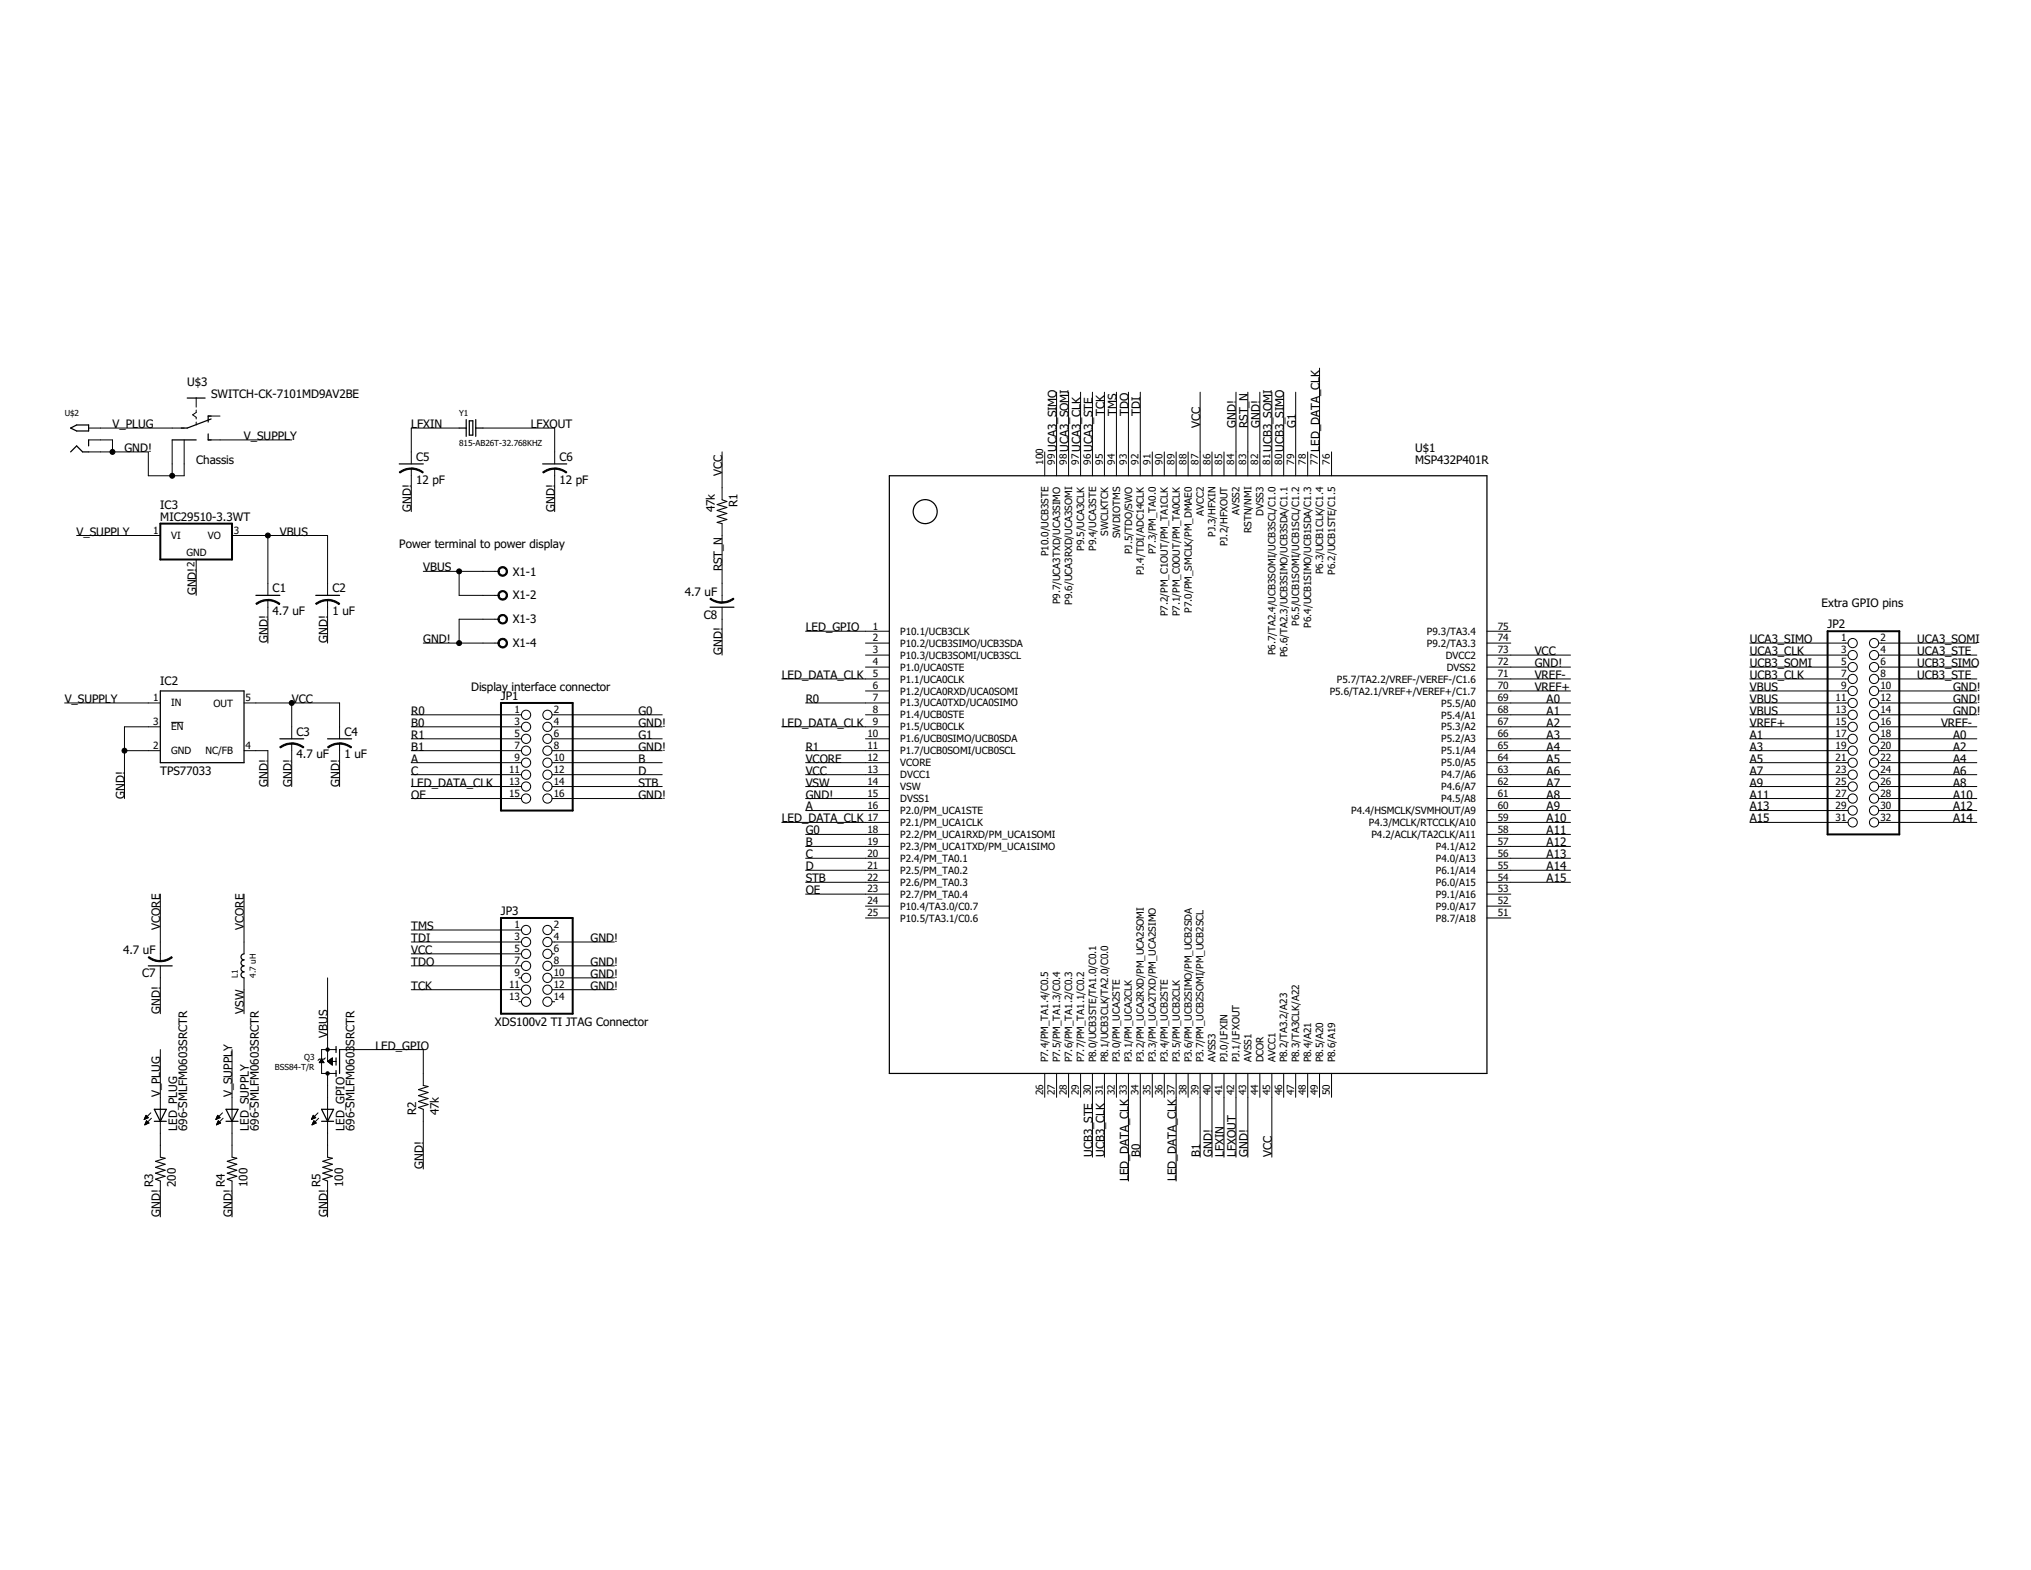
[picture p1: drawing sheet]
<svg xmlns="http://www.w3.org/2000/svg" width="279mm" height="216mm" viewBox="0 0 279 216" stroke-linecap="round" stroke-linejoin="round" font-family="sans-serif">
<g fill="none" stroke="#000" stroke-width=".14">
<path d="M12.2 58.9h13.1M27 54.7v1.3M27 56.4v.3l-.5 .3 .5 .4v.2M27 58v.4M28.6 57.2h1.7M63.2 58.9h-6.6v4.9M66.4 58.9h9.9v4.9M145.4 53.9v11.5M147 53.9v11.5M148.7 53.9v11.5M150.3 53.9v11.5M151.9 53.9v11.5"/>
<path d="M153.6 53.9v11.5M155.2 53.9v11.5M156.9 53.9v11.5M165.1 53.9v11.5M170 53.9v11.5M171.7 53.9v11.5M173.3 53.9v11.5M175 53.9v11.5M176.6 53.9v11.5M178.2 53.9v11.5M181.5 50.6v14.8M10.5 73.6h11.6"/>
<path d="M12.2 60.5h3.3v1.6M23.7 60.5v4.9M25.3 60.5v4.9h-4.9v-3.3h-8.2M27 76.9v5M28.6 60.5h11.5M31.9 73.6h13.2v8.3M36.9 73.6v8.3M56.6 64.5v5.9M58.2 78.6h10.4M63.2 78.6v3.3h5.4M76.3 64.5v5.9M99.3 62.1v6.6"/>
<path d="M99.3 72v10.8M143.7 62.1v3.3M158.5 62.1v3.3M160.2 62.1v3.3M161.8 62.1v3.3M163.4 62.1v3.3M166.7 62.1v3.3M168.4 62.1v3.3M179.9 62.1v3.3M183.2 62.1v3.3M8.9 96.7h13.2M22.1 99.9h-5v9.9"/>
<path d="M23.6 99.3h1.6M33.6 96.7h13.1v4.9M36.9 82.5v5.9M40.1 96.7v4.9M45.1 82.5v5.9M56.6 98.3h15.1M56.6 99.9h15.1M58.2 88.4h10.4M68.6 85.2h-5.4v3.2M75.9 98.3h15.2M75.9 99.9h15.2M99.3 83.5v6.6"/>
<path d="M107.5 93.4h14.8M107.5 99.9h14.8M110.8 86.8h11.5M110.8 96.7h11.5M119.1 88.4h3.2M119.1 90.1h3.2M119.1 91.7h3.2M119.1 95h3.2M119.1 98.3h3.2M204.6 86.8h3.2M204.6 88.4h3.2M204.6 90.1h11.4"/>
<path d="M204.6 91.7h11.4M204.6 93.4h11.4M204.6 95h11.4M204.6 96.7h11.4M204.6 98.3h11.4M204.6 99.9h11.4M240.7 88.4h13.5M240.7 90.1h13.5M240.7 91.7h13.5M240.7 93.4h13.5M240.7 95h13.5M240.7 96.7h13.5"/>
<path d="M240.7 98.3h13.5M240.7 99.9h13.5M258.4 88.4h13.5M258.4 90.1h13.5M258.4 91.7h13.5M258.4 93.4h13.5M258.4 95h13.5M258.4 96.7h13.5M258.4 98.3h13.5M258.4 99.9h13.5M17.1 103.2h5M33.6 103.2h3.3v5"/>
<path d="M40.1 102.3v5.9M46.7 102.3v5.9M56.6 101.6h15.1M56.6 103.2h15.1M56.6 104.9h15.1M56.6 106.5h15.1M56.6 108.2h15.1M56.6 109.8h15.1M75.9 101.6h15.2M75.9 103.2h15.2M75.9 104.9h15.2M75.9 106.5h15.2"/>
<path d="M75.9 108.2h15.2M75.9 109.8h15.2M107.5 113.1h14.8M110.8 103.2h11.5M110.8 104.9h11.5M110.8 106.5h11.5M110.8 108.2h11.5M110.8 109.8h11.5M110.8 111.5h11.5M110.8 114.7h11.5M110.8 116.4h11.5M110.8 118h11.5"/>
<path d="M110.8 119.7h11.5M119.1 101.6h3.2M204.6 101.6h11.4M204.6 103.2h11.4M204.6 104.9h11.4M204.6 106.5h11.4M204.6 108.2h11.4M204.6 109.8h11.4M204.6 111.5h11.4M204.6 113.1h11.4M204.6 114.7h11.4M204.6 116.4h11.4"/>
<path d="M204.6 118h11.4M204.6 119.7h11.4M240.7 101.6h13.5M240.7 103.2h13.5M240.7 104.9h13.5M240.7 106.5h13.5M240.7 108.2h13.5M240.7 109.8h13.5M240.7 111.5h13.5M240.7 113.1h13.5M258.4 101.6h13.5M258.4 103.2h13.5"/>
<path d="M258.4 104.9h13.5M258.4 106.5h13.5M258.4 108.2h13.5M258.4 109.8h13.5M258.4 111.5h13.5M258.4 113.1h13.5M22.1 123v9.2M22.1 132.8v6.6M33.6 123v8.2M33.6 134.5v4.9M45.1 134.5v11.5M56.6 127.9h15.1"/>
<path d="M56.6 129.5h15.1M56.6 131.2h15.1M56.6 132.8h15.1M56.6 136.1h15.1M71.4 134.5h.3M71.4 137.8h.3M75.9 127.9h.4M75.9 129.5h8.6M75.9 131.2h.4M75.9 132.8h8.6M75.9 134.5h8.6M75.9 136.1h8.6"/>
<path d="M75.9 137.8h.4M110.8 121.3h11.5M110.8 123h11.5M119.1 124.6h3.2M119.1 126.2h3.2M204.6 121.3h11.4M204.6 123h3.2M204.6 124.6h3.2M204.6 126.2h3.2M19.9 153.9h.1M19.9 153.8h.2M19.9 153.8h.3"/>
<path d="M19.9 153.7h.5M19.9 154.6h.1M20 153.6h.3M20 154.6h.2M20 154.5h.3M20 153.5h.2M20 154.4h.5M20 153.4h.2M20 154.4h.4M20.1 154.3h.3M20.1 154.2h.2M20.1 154.2h.1"/>
<path d="M20.4 153.7l-.3-.3-.3 .5M20.4 153.7l-.6 .2M20.5 154.4l-.3-.3-.3 .6M20.5 154.4l-.6 .3M20.7 153l-.9 .9M20.8 153.8l-.9 .9M22.1 144.3v14.8M29.7 153.9h.1M29.7 153.8h.3M29.8 153.8h.3M29.8 153.7h.5M29.8 154.6h.1"/>
<path d="M29.8 153.6h.4M29.8 154.6h.2M29.9 153.6h.2M29.9 154.5h.3M29.9 153.5h.2M29.9 154.4h.5M29.9 153.4h.1M29.9 154.4h.4M30 154.3h.2M30 154.2h.2M30 154.2h.1M30.3 153.7l-.3-.3-.3 .5"/>
<path d="M30.3 153.7l-.6 .2M30.4 154.4l-.4-.3-.2 .6M30.4 154.4l-.6 .3M30.6 153l-.9 .9M30.7 153.8l-.9 .9M31.9 144.3v14.8M42.9 153.9h.1M42.9 153.8h.2M42.9 153.8h.4M42.9 153.7h.5M42.9 154.6h.1M43 153.6h.4"/>
<path d="M43 154.6h.2M43 153.6h.3M43 154.5h.3M43 153.5h.2M43 154.4h.5M43.1 153.4h.1M43.1 154.4h.3M43.1 154.3h.3M43.1 153.4l.3 .3-.6 .2zM43.1 154.2h.2M43.2 154.2h.1M43.5 154.4l-.3-.3-.3 .6"/>
<path d="M43.5 154.4l-.6 .3M43.8 153l-1 .9M43.8 153.8l-.9 .9M44 146.1h.5M44 146h.5M44 145.9h.4M44.1 145.9h.3M44.1 145.8h.3M44.2 145.8h.1M44.2 145.7h.1M44.2 145.6l.4 .5h-.7zM44.7 145.5l-.1 .1h-.7l-.1 .2"/>
<path d="M45.1 147.6v11.5M45.1 146h1.1M45.1 146l.6-.5v1zM45.1 146h.6M45.2 145.9h.5M45.2 146.1h.5M45.3 145.8h.4M45.3 146.1h.4M45.4 145.8h.3M45.4 146.2h.3M45.5 145.7h.2M45.5 146.3h.2"/>
<path d="M45.6 145.6h.1M45.6 146.3h.1M45.6 145.5h.1M45.7 146.4h.1M46.2 144.3h-2v3.3h2M46.7 144.3h11.5v5M58.2 152.5v8.3M143.7 147.6v3.3M145.4 147.6v3.3M147 147.6v3.3M148.7 147.6v3.3M150.3 147.6v11.5"/>
<path d="M151.9 147.6v11.5M153.6 147.6v3.3M155.2 147.6v14.8M156.9 147.6v11.5M158.5 147.6v3.3M160.2 147.6v3.3M161.8 147.6v14.8M163.4 147.6v3.3M165.1 147.6v11.5M166.7 147.6v11.5M168.4 147.6v11.5M170 147.6v11.5"/>
<path d="M171.7 147.6v11.5M173.3 147.6v3.3M175 147.6v11.5M176.6 147.6v3.3M178.2 147.6v3.3M179.9 147.6v3.3M181.5 147.6v3.3M183.2 147.6v3.3M22.1 162.4v4.9M31.9 162.4v4.9M45.1 162.4v4.9"/>
<circle cx="72.4" cy="99.9" r=".64"/>
<circle cx="72.4" cy="98.3" r=".64"/>
<circle cx="75.3" cy="99.9" r=".64"/>
<circle cx="75.3" cy="98.3" r=".64"/>
<circle cx="254.9" cy="99.9" r=".64"/>
<circle cx="254.9" cy="88.4" r=".64"/>
<circle cx="254.9" cy="91.7" r=".64"/>
<circle cx="254.9" cy="90.1" r=".64"/>
<circle cx="254.9" cy="98.3" r=".64"/>
<circle cx="254.9" cy="93.4" r=".64"/>
<circle cx="254.9" cy="96.7" r=".64"/>
<circle cx="254.9" cy="95" r=".64"/>
<circle cx="257.8" cy="99.9" r=".64"/>
<circle cx="257.8" cy="93.4" r=".64"/>
<circle cx="257.8" cy="95" r=".64"/>
<circle cx="257.8" cy="90.1" r=".64"/>
<circle cx="257.8" cy="96.7" r=".64"/>
<circle cx="257.8" cy="98.3" r=".64"/>
<circle cx="257.8" cy="88.4" r=".64"/>
<circle cx="257.8" cy="91.7" r=".64"/>
<circle cx="72.4" cy="103.2" r=".64"/>
<circle cx="72.4" cy="109.8" r=".64"/>
<circle cx="72.4" cy="106.5" r=".64"/>
<circle cx="72.4" cy="101.6" r=".64"/>
<circle cx="72.4" cy="104.9" r=".64"/>
<circle cx="72.4" cy="108.2" r=".64"/>
<circle cx="75.3" cy="109.8" r=".64"/>
<circle cx="75.3" cy="106.5" r=".64"/>
<circle cx="75.3" cy="103.2" r=".64"/>
<circle cx="75.3" cy="101.6" r=".64"/>
<circle cx="75.3" cy="108.2" r=".64"/>
<circle cx="75.3" cy="104.9" r=".64"/>
<circle cx="254.9" cy="103.2" r=".64"/>
<circle cx="254.9" cy="111.5" r=".64"/>
<circle cx="254.9" cy="101.6" r=".64"/>
<circle cx="254.9" cy="104.9" r=".64"/>
<circle cx="254.9" cy="109.8" r=".64"/>
<circle cx="254.9" cy="106.5" r=".64"/>
<circle cx="254.9" cy="113.1" r=".64"/>
<circle cx="254.9" cy="108.2" r=".64"/>
<circle cx="257.8" cy="101.6" r=".64"/>
<circle cx="257.8" cy="108.2" r=".64"/>
<circle cx="257.8" cy="109.8" r=".64"/>
<circle cx="257.8" cy="111.5" r=".64"/>
<circle cx="257.8" cy="113.1" r=".64"/>
<circle cx="257.8" cy="104.9" r=".64"/>
<circle cx="257.8" cy="103.2" r=".64"/>
<circle cx="257.8" cy="106.5" r=".64"/>
<circle cx="72.4" cy="137.8" r=".64"/>
<circle cx="72.4" cy="132.8" r=".64"/>
<circle cx="72.4" cy="136.1" r=".64"/>
<circle cx="72.4" cy="129.5" r=".64"/>
<circle cx="72.4" cy="131.2" r=".64"/>
<circle cx="72.4" cy="134.5" r=".64"/>
<circle cx="72.4" cy="127.9" r=".64"/>
<circle cx="75.3" cy="127.9" r=".64"/>
<circle cx="75.3" cy="136.1" r=".64"/>
<circle cx="75.3" cy="129.5" r=".64"/>
<circle cx="75.3" cy="137.8" r=".64"/>
<circle cx="75.3" cy="132.8" r=".64"/>
<circle cx="75.3" cy="134.5" r=".64"/>
<circle cx="75.3" cy="131.2" r=".64"/>
</g>
<g fill="none" stroke="#000" stroke-width=".17">
<path d="M9.7 58.9l.8-.5h1.7v.9h-1.7zM25.8 54.7h2.4M28.6 59.7v.8h.4M29 57.6l-3.2 1.3h-.9M29 57.2h-.4v.8M63.2 58.9h.9M64.1 57.7v2.3M64.6 57.9h.4v1.9h-.4zM65.4 58.9h1M65.4 57.7v2.3M9.7 62.1l.8-.8 .9 .8h.8M12.2 60.5v.8"/>
<path d="M23.7 60.5h3.3M54.9 63.8h3.3M74.7 63.8h3.3M122.3 65.4h82.3v82.2h-82.3zM22.1 95h11.5v9.9h-11.5zM35.2 81.9h3.3M43.4 81.9h3.3M97.7 83.5h3.3M38.5 101.6h3.3M45.1 101.6h3.3M20.4 132.8h3.3M33.6 131.2a.41 .41 0 0 0-.5 .4 .41 .41 0 0 0 .5 .4 .41 .41 0 0 0-.5 .4 .41 .41 0 0 0 .5 .4 .41 .41 0 0 0-.5 .4 .41 .41 0 0 0 .5 .4 .41 .41 0 0 0-.5 .5 .41 .41 0 0 0 .5 .4"/>
<path d="M21.2 152.5h1.7l-.8 1.7zM21.2 154.2h1.7M31.1 154.2h1.6M31.1 152.5h1.6l-.8 1.7zM44.2 154.2h1.7M44.2 152.5h1.7l-.8 1.7zM46.2 143.9v.8M46.2 145.5v1M46.2 147.2v.8M46.7 144.3v3.3"/>
<circle cx="127.3" cy="70.4" r="1.65"/>
</g>
<g fill="#000" stroke="#000" stroke-width=".14">
<path d="M54.9 64.9a2.6 2.6 0 0 1 1.7-.5v.1a2.68 2.68 0 0 0-1.6 .5z" fill-rule="evenodd"/>
<path d="M56.6 64.3a2.72 2.72 0 0 1 1.6 .6l-.1 .1a2.82 2.82 0 0 0-1.5-.5z" fill-rule="evenodd"/>
<path d="M68.7 78.1a.66 .66 0 0 1 1 .1 .66 .66 0 0 1-.4 1 .66 .66 0 0 1-.8-.6h.2a.5 .5 0 0 1 .7-.4 .5 .5 0 0 1 .1 .8 .5 .5 0 0 1-.8-.2v-.2h-.2z" fill-rule="evenodd"/>
<path d="M74.7 64.9a2.6 2.6 0 0 1 1.6-.5v.1a2.83 2.83 0 0 0-1.5 .5z" fill-rule="evenodd"/>
<path d="M76.3 64.3a2.72 2.72 0 0 1 1.7 .6l-.1 .1a2.82 2.82 0 0 0-1.6-.5z" fill-rule="evenodd"/>
<path d="M35.2 83a2.6 2.6 0 0 1 1.7-.6v.2a2.48 2.48 0 0 0-1.6 .5z" fill-rule="evenodd"/>
<path d="M36.9 82.4a2.72 2.72 0 0 1 1.6 .6l-.1 .1a2.64 2.64 0 0 0-1.5-.5z" fill-rule="evenodd"/>
<path d="M43.4 83a2.6 2.6 0 0 1 1.7-.6v.2a2.6 2.6 0 0 0-1.6 .5z" fill-rule="evenodd"/>
<path d="M45.1 82.4a2.72 2.72 0 0 1 1.6 .6l-.1 .1a2.64 2.64 0 0 0-1.5-.5z" fill-rule="evenodd"/>
<path d="M68.7 81.4a.66 .66 0 0 1 1 .1 .66 .66 0 0 1-.4 1 .66 .66 0 0 1-.8-.6h.2a.5 .5 0 0 1 .7-.4 .5 .5 0 0 1 .1 .8 .5 .5 0 0 1-.8-.3v-.1h-.2z" fill-rule="evenodd"/>
<path d="M68.7 84.7a.66 .66 0 0 1 1 .1 .66 .66 0 0 1-.4 1 .66 .66 0 0 1-.8-.6h.2a.5 .5 0 0 1 .7-.4 .5 .5 0 0 1 .1 .8 .5 .5 0 0 1-.8-.3v-.1h-.2z" fill-rule="evenodd"/>
<path d="M68.7 88a.66 .66 0 0 1 1 .1 .66 .66 0 0 1-.4 1 .66 .66 0 0 1-.8-.7h.2a.5 .5 0 0 1 .7-.4 .5 .5 0 0 1 .1 .9 .5 .5 0 0 1-.8-.3v-.2h-.2z" fill-rule="evenodd"/>
<path d="M97.8 82.3a2.82 2.82 0 0 0 1.5 .5v.2a2.72 2.72 0 0 1-1.6-.6z" fill-rule="evenodd"/>
<path d="M99.3 82.8a2.6 2.6 0 0 0 1.6-.5l.1 .1a2.45 2.45 0 0 1-1.7 .5z" fill-rule="evenodd"/>
<path d="M38.5 102.7a2.6 2.6 0 0 1 1.6-.5v.1a2.6 2.6 0 0 0-1.5 .5z" fill-rule="evenodd"/>
<path d="M40.1 102.2a2.72 2.72 0 0 1 1.7 .5l-.1 .1a2.82 2.82 0 0 0-1.6-.5z" fill-rule="evenodd"/>
<path d="M45.1 102.7a2.6 2.6 0 0 1 1.6-.5v.1a2.48 2.48 0 0 0-1.5 .5z" fill-rule="evenodd"/>
<path d="M46.7 102.2a2.72 2.72 0 0 1 1.7 .5l-.1 .1a2.82 2.82 0 0 0-1.6-.5z" fill-rule="evenodd"/>
<path d="M20.5 131.6a2.64 2.64 0 0 0 1.6 .5v.1a2.39 2.39 0 0 1-1.7-.5z" fill-rule="evenodd"/>
<path d="M22.1 132.1a2.44 2.44 0 0 0 1.5-.5l.1 .1a2.6 2.6 0 0 1-1.6 .5z" fill-rule="evenodd"/>
<circle cx="15.5" cy="62.1" r=".34"/>
<circle cx="23.7" cy="65.4" r=".34"/>
<circle cx="36.9" cy="73.6" r=".34"/>
<circle cx="63.2" cy="78.6" r=".34"/>
<circle cx="40.1" cy="96.7" r=".34"/>
<circle cx="63.2" cy="88.4" r=".34"/>
<circle cx="17.1" cy="103.2" r=".34"/>
<circle cx="45.1" cy="147.6" r=".23"/>
<circle cx="45.1" cy="144.3" r=".23"/>
</g>
<path d="M22.1 72h9.8v4.9h-9.8zM68.9 96.7h9.9v14.8h-9.9zM251.4 86.8h9.9v27.9h-9.9zM68.9 126.2h9.9v13.2h-9.9z" fill="none" stroke="#000" stroke-width=".28"/>
<path d="M99.3 68.7l.7 .3-1.3 .4 1.3 .4-1.3 .4 1.3 .4-1.3 .4 1.3 .4-1.3 .4 .6 .2M22.1 159.1l.6 .2-1.3 .4 1.3 .4-1.3 .4 1.3 .4-1.3 .4 1.3 .5-1.3 .4 .7 .2M31.9 159.1l.7 .2-1.3 .4 1.3 .4-1.3 .4 1.3 .4-1.3 .4 1.3 .5-1.3 .4 .6 .2M45.1 159.1l.6 .2-1.3 .4 1.3 .4-1.3 .4 1.3 .4-1.3 .4 1.3 .5-1.3 .4 .7 .2M58.2 149.3l.7 .1-1.3 .4 1.3 .4-1.3 .5 1.3 .4-1.3 .4 1.3 .4-1.3 .4 .6 .2" fill="none" stroke="#000" stroke-width=".15"/>
<g font-size="1.6">
<text x="25.8" y="53.1">U$3</text>
<text x="15.5" y="58.9">V_PLUG</text>
<text x="29" y="54.7">SWITCH-CK-7101MD9AV2BE</text>
<text x="56.6" y="58.9">LFXIN</text>
<text x="73" y="58.9">LFXOUT</text>
<text x="151.9" y="57.2" transform="rotate(-90 151.9 57.2)">TCK</text>
<text x="153.6" y="57.2" transform="rotate(-90 153.6 57.2)">TMS</text>
<text x="155.2" y="57.2" transform="rotate(-90 155.2 57.2)">TDO</text>
<text x="156.9" y="57.2" transform="rotate(-90 156.9 57.2)">TDI</text>
<text x="165.1" y="58.9" transform="rotate(-90 165.1 58.9)">VCC</text>
<text x="170" y="58.9" transform="rotate(-90 170 58.9)">GND!</text>
<text x="171.7" y="58.9" transform="rotate(-90 171.7 58.9)">RST_N</text>
<text x="173.3" y="58.9" transform="rotate(-90 173.3 58.9)">GND!</text>
<text x="178.2" y="58.9" transform="rotate(-90 178.2 58.9)">G1</text>
<text x="17.1" y="62.1">GND!</text>
<text x="27" y="63.8">Chassis</text>
<text x="33.6" y="60.5">V_SUPPLY</text>
<text x="57.2" y="63.4">C5</text>
<text x="77" y="63.4">C6</text>
<text x="99.3" y="65.4" transform="rotate(-90 99.3 65.4)">VCC</text>
<text x="145.4" y="62.1" transform="rotate(-90 145.4 62.1)">UCA3_SIMO</text>
<text x="147" y="62.1" transform="rotate(-90 147 62.1)">UCA3_SOMI</text>
<text x="148.6" y="62.1" transform="rotate(-90 148.6 62.1)">UCA3_CLK</text>
<text x="150.3" y="62.1" transform="rotate(-90 150.3 62.1)">UCA3_STE</text>
<text x="175" y="62.1" transform="rotate(-90 175 62.1)">UCB3_SOMI</text>
<text x="176.6" y="62.1" transform="rotate(-90 176.6 62.1)">UCB3_SIMO</text>
<text x="181.5" y="62.1" transform="rotate(-90 181.5 62.1)">LED_DATA_CLK</text>
<text x="194.7" y="63.8">MSP432P401R</text>
<text x="194.7" y="62.1">U$1</text>
<text x="22.1" y="71.6">MIC29510-3.3WT</text>
<text x="22.1" y="70">IC3</text>
<text x="56.6" y="70.4" transform="rotate(-90 56.6 70.4)">GND!</text>
<text x="57.2" y="66.5">12 pF</text>
<text x="76.3" y="70.4" transform="rotate(-90 76.3 70.4)">GND!</text>
<text x="77" y="66.5">12 pF</text>
<text x="98.3" y="70.4" transform="rotate(-90 98.3 70.4)">47k</text>
<text x="101.4" y="69.8" transform="rotate(-90 101.4 69.8)">R1</text>
<text x="10.5" y="73.6">V_SUPPLY</text>
<text x="38.5" y="73.6">VBUS</text>
<text x="54.9" y="75.3">Power terminal to power display</text>
<text x="27" y="81.9" transform="rotate(-90 27 81.9)">GND!</text>
<text x="37.5" y="81.5">C1</text>
<text x="45.7" y="81.5">C2</text>
<text x="58.2" y="78.6">VBUS</text>
<text x="70.6" y="79.1">X1-1</text>
<text x="70.6" y="82.4">X1-2</text>
<text x="94.2" y="81.9">4.7 uF</text>
<text x="99.3" y="78.6" transform="rotate(-90 99.3 78.6)">RST_N</text>
<text x="250.6" y="83.5">Extra GPIO pins</text>
<text x="36.8" y="88.4" transform="rotate(-90 36.8 88.4)">GND!</text>
<text x="37.5" y="84.6">4.7 uF</text>
<text x="45.1" y="88.4" transform="rotate(-90 45.1 88.4)">GND!</text>
<text x="45.7" y="84.6">1 uF</text>
<text x="58.2" y="88.4">GND!</text>
<text x="70.6" y="85.7">X1-3</text>
<text x="70.6" y="89">X1-4</text>
<text x="96.8" y="85.1">C8</text>
<text x="110.8" y="86.8">LED_GPIO</text>
<text x="240.7" y="88.4">UCA3_SIMO</text>
<text x="251.4" y="86.4">JP2</text>
<text x="263.7" y="88.4">UCA3_SOMI</text>
<text x="22.1" y="94.2">IC2</text>
<text x="64.8" y="95">Display interface connector</text>
<text x="99.3" y="90.1" transform="rotate(-90 99.3 90.1)">GND!</text>
<text x="107.5" y="93.4">LED_DATA_CLK</text>
<text x="211.1" y="91.7">GND!</text>
<text x="211.1" y="90.1">VCC</text>
<text x="211.1" y="93.4">VREF-</text>
<text x="211.1" y="95">VREF+</text>
<text x="240.7" y="91.7">UCB3_SOMI</text>
<text x="240.7" y="90.1">UCA3_CLK</text>
<text x="240.7" y="93.4">UCB3_CLK</text>
<text x="240.7" y="95">VBUS</text>
<text x="263.7" y="91.7">UCB3_SIMO</text>
<text x="263.7" y="90.1">UCA3_STE</text>
<text x="263.7" y="93.4">UCB3_STE</text>
<text x="268.7" y="95">GND!</text>
<text x="8.9" y="96.7">V_SUPPLY</text>
<text x="40.1" y="96.7">VCC</text>
<text x="40.8" y="101.2">C3</text>
<text x="47.4" y="101.2">C4</text>
<text x="56.6" y="98.3">R0</text>
<text x="56.6" y="99.9">B0</text>
<text x="56.6" y="101.6">R1</text>
<text x="68.9" y="96.3">JP1</text>
<text x="87.8" y="99.9">GND!</text>
<text x="87.8" y="98.3">G0</text>
<text x="87.8" y="101.6">G1</text>
<text x="107.5" y="99.9">LED_DATA_CLK</text>
<text x="110.8" y="96.7">R0</text>
<text x="212.8" y="98.3">A1</text>
<text x="212.8" y="101.6">A3</text>
<text x="212.8" y="99.9">A2</text>
<text x="212.8" y="96.7">A0</text>
<text x="240.7" y="101.6">A1</text>
<text x="240.7" y="99.9">VREF+</text>
<text x="240.7" y="96.7">VBUS</text>
<text x="240.7" y="98.3">VBUS</text>
<text x="267" y="99.9">VREF-</text>
<text x="268.7" y="96.7">GND!</text>
<text x="268.7" y="98.3">GND!</text>
<text x="268.7" y="101.6">A0</text>
<text x="22.1" y="106.5">TPS77033</text>
<text x="40.8" y="104.3">4.7 uF</text>
<text x="47.4" y="104.3">1 uF</text>
<text x="56.6" y="103.2">B1</text>
<text x="56.6" y="104.9">A</text>
<text x="56.6" y="106.5">C</text>
<text x="87.8" y="103.2">GND!</text>
<text x="87.8" y="104.9">B</text>
<text x="87.8" y="106.5">D</text>
<text x="110.8" y="104.9">VCORE</text>
<text x="110.8" y="103.2">R1</text>
<text x="110.8" y="106.5">VCC</text>
<text x="212.8" y="104.9">A5</text>
<text x="212.8" y="103.2">A4</text>
<text x="212.8" y="106.5">A6</text>
<text x="240.7" y="106.5">A7</text>
<text x="240.7" y="103.2">A3</text>
<text x="240.7" y="104.9">A5</text>
<text x="268.7" y="103.2">A2</text>
<text x="268.7" y="104.9">A4</text>
<text x="268.7" y="106.5">A6</text>
<text x="17.1" y="109.8" transform="rotate(-90 17.1 109.8)">GND!</text>
<text x="36.8" y="108.2" transform="rotate(-90 36.8 108.2)">GND!</text>
<text x="40.1" y="108.2" transform="rotate(-90 40.1 108.2)">GND!</text>
<text x="46.7" y="108.2" transform="rotate(-90 46.7 108.2)">GND!</text>
<text x="56.6" y="108.2">LED_DATA_CLK</text>
<text x="56.6" y="109.8">OE</text>
<text x="87.8" y="109.8">GND!</text>
<text x="87.8" y="108.2">STB</text>
<text x="107.5" y="113.1">LED_DATA_CLK</text>
<text x="110.8" y="109.8">GND!</text>
<text x="110.8" y="108.2">VSW</text>
<text x="110.8" y="111.5">A</text>
<text x="212.8" y="108.2">A7</text>
<text x="212.8" y="109.8">A8</text>
<text x="212.8" y="111.5">A9</text>
<text x="212.8" y="113.1">A10</text>
<text x="240.7" y="113.1">A15</text>
<text x="240.7" y="108.2">A9</text>
<text x="240.7" y="109.8">A11</text>
<text x="240.7" y="111.5">A13</text>
<text x="268.7" y="108.2">A8</text>
<text x="268.7" y="109.8">A10</text>
<text x="268.7" y="111.5">A12</text>
<text x="268.7" y="113.1">A14</text>
<text x="110.8" y="114.7">G0</text>
<text x="110.8" y="116.4">B</text>
<text x="110.8" y="118">C</text>
<text x="110.8" y="119.7">D</text>
<text x="212.8" y="114.7">A11</text>
<text x="212.8" y="118">A13</text>
<text x="212.8" y="116.4">A12</text>
<text x="212.8" y="119.7">A14</text>
<text x="68.9" y="125.8">JP3</text>
<text x="110.8" y="121.3">STB</text>
<text x="110.8" y="123">OE</text>
<text x="212.8" y="121.3">A15</text>
<text x="16.9" y="131.3">4.7 uF</text>
<text x="22.1" y="127.9" transform="rotate(-90 22.1 127.9)">VCORE</text>
<text x="33.6" y="127.9" transform="rotate(-90 33.6 127.9)">VCORE</text>
<text x="56.6" y="131.2">VCC</text>
<text x="56.6" y="129.5">TDI</text>
<text x="56.6" y="127.9">TMS</text>
<text x="81.2" y="129.5">GND!</text>
<text x="19.6" y="134.4">C7</text>
<text x="56.6" y="132.8">TDO</text>
<text x="56.6" y="136.1">TCK</text>
<text x="81.2" y="132.8">GND!</text>
<text x="81.2" y="134.5">GND!</text>
<text x="81.2" y="136.1">GND!</text>
<text x="22.1" y="139.4" transform="rotate(-90 22.1 139.4)">GND!</text>
<text x="33.6" y="139.4" transform="rotate(-90 33.6 139.4)">VSW</text>
<text x="45.1" y="142.7" transform="rotate(-90 45.1 142.7)">VBUS</text>
<text x="68.1" y="141">XDS100v2 TI JTAG Connector</text>
<text x="51.6" y="144.3">LED_GPIO</text>
<text x="22.1" y="150.9" transform="rotate(-90 22.1 150.9)">V_PLUG</text>
<text x="24.4" y="155.5" transform="rotate(-90 24.4 155.5)">LED_PLUG</text>
<text x="25.8" y="155.5" transform="rotate(-90 25.8 155.5)">696-SMLFM0603SRCTR</text>
<text x="31.9" y="150.9" transform="rotate(-90 31.9 150.9)">V_SUPPLY</text>
<text x="34.2" y="155.5" transform="rotate(-90 34.2 155.5)">LED_SUPPLY</text>
<text x="35.6" y="155.5" transform="rotate(-90 35.6 155.5)">696-SMLFM0603SRCTR</text>
<text x="47.4" y="155.5" transform="rotate(-90 47.4 155.5)">LED_GPIO</text>
<text x="48.8" y="155.5" transform="rotate(-90 48.8 155.5)">696-SMLFM0603SRCTR</text>
<text x="57.3" y="153.4" transform="rotate(-90 57.3 153.4)">R2</text>
<text x="60.4" y="153.4" transform="rotate(-90 60.4 153.4)">47k</text>
<text x="58.2" y="160.8" transform="rotate(-90 58.2 160.8)">GND!</text>
<text x="150.3" y="159.1" transform="rotate(-90 150.3 159.1)">UCB3_STE</text>
<text x="151.9" y="159.1" transform="rotate(-90 151.9 159.1)">UCB3_CLK</text>
<text x="156.9" y="159.1" transform="rotate(-90 156.9 159.1)">B0</text>
<text x="165.1" y="159.1" transform="rotate(-90 165.1 159.1)">B1</text>
<text x="166.7" y="159.1" transform="rotate(-90 166.7 159.1)">GND!</text>
<text x="168.4" y="159.1" transform="rotate(-90 168.4 159.1)">LFXIN</text>
<text x="170" y="159.1" transform="rotate(-90 170 159.1)">LFXOUT</text>
<text x="171.7" y="159.1" transform="rotate(-90 171.7 159.1)">GND!</text>
<text x="175" y="159.1" transform="rotate(-90 175 159.1)">VCC</text>
<text x="21.1" y="163.2" transform="rotate(-90 21.1 163.2)">R3</text>
<text x="22.1" y="167.3" transform="rotate(-90 22.1 167.3)">GND!</text>
<text x="24.2" y="163.2" transform="rotate(-90 24.2 163.2)">200</text>
<text x="30.9" y="163.2" transform="rotate(-90 30.9 163.2)">R4</text>
<text x="31.9" y="167.3" transform="rotate(-90 31.9 167.3)">GND!</text>
<text x="34.1" y="163.2" transform="rotate(-90 34.1 163.2)">100</text>
<text x="44.1" y="163.2" transform="rotate(-90 44.1 163.2)">R5</text>
<text x="45.1" y="167.3" transform="rotate(-90 45.1 167.3)">GND!</text>
<text x="47.2" y="163.2" transform="rotate(-90 47.2 163.2)">100</text>
<text x="155.2" y="162.4" transform="rotate(-90 155.2 162.4)">LED_DATA_CLK</text>
<text x="161.8" y="162.4" transform="rotate(-90 161.8 162.4)">LED_DATA_CLK</text>
</g>
<g font-size="1.4">
<text x="143.5" y="63.9" transform="rotate(-90 143.5 63.9)">100</text>
<text x="145.1" y="63.9" transform="rotate(-90 145.1 63.9)">99</text>
<text x="146.8" y="63.9" transform="rotate(-90 146.8 63.9)">98</text>
<text x="148.4" y="63.9" transform="rotate(-90 148.4 63.9)">97</text>
<text x="150.1" y="63.9" transform="rotate(-90 150.1 63.9)">96</text>
<text x="151.7" y="63.9" transform="rotate(-90 151.7 63.9)">95</text>
<text x="153.4" y="63.9" transform="rotate(-90 153.4 63.9)">94</text>
<text x="155" y="63.9" transform="rotate(-90 155 63.9)">93</text>
<text x="156.6" y="63.9" transform="rotate(-90 156.6 63.9)">92</text>
<text x="158.3" y="63.9" transform="rotate(-90 158.3 63.9)">91</text>
<text x="159.9" y="63.9" transform="rotate(-90 159.9 63.9)">90</text>
<text x="161.6" y="63.9" transform="rotate(-90 161.6 63.9)">89</text>
<text x="163.2" y="63.9" transform="rotate(-90 163.2 63.9)">88</text>
<text x="164.9" y="63.9" transform="rotate(-90 164.9 63.9)">87</text>
<text x="166.5" y="63.9" transform="rotate(-90 166.5 63.9)">86</text>
<text x="168.1" y="63.9" transform="rotate(-90 168.1 63.9)">85</text>
<text x="169.8" y="63.9" transform="rotate(-90 169.8 63.9)">84</text>
<text x="171.4" y="63.9" transform="rotate(-90 171.4 63.9)">83</text>
<text x="173.1" y="63.9" transform="rotate(-90 173.1 63.9)">82</text>
<text x="174.7" y="63.9" transform="rotate(-90 174.7 63.9)">81</text>
<text x="176.4" y="63.9" transform="rotate(-90 176.4 63.9)">80</text>
<text x="178" y="63.9" transform="rotate(-90 178 63.9)">79</text>
<text x="179.7" y="63.9" transform="rotate(-90 179.7 63.9)">78</text>
<text x="181.3" y="63.9" transform="rotate(-90 181.3 63.9)">77</text>
<text x="182.9" y="63.9" transform="rotate(-90 182.9 63.9)">76</text>
<text x="165.6" y="71" transform="rotate(-90 165.6 71)">AVCC2</text>
<text x="170.5" y="70.9" transform="rotate(-90 170.5 70.9)">AVSS2</text>
<text x="173.8" y="71" transform="rotate(-90 173.8 71)">DVSS3</text>
<text x="21.1" y="73.4">1</text>
<text x="23.6" y="74.1">VI</text>
<text x="25.7" y="76.4">GND</text>
<text x="26.8" y="77.9" transform="rotate(-90 26.8 77.9)">2</text>
<text x="28.6" y="74.2">VO</text>
<text x="32.1" y="73.4">3</text>
<text x="144.2" y="76.5" transform="rotate(-90 144.2 76.5)">P10.0/UCB3STE</text>
<text x="149.2" y="75.7" transform="rotate(-90 149.2 75.7)">P9.5/UCA3CLK</text>
<text x="150.8" y="75.8" transform="rotate(-90 150.8 75.8)">P9.4/UCA3STE</text>
<text x="152.4" y="73.7" transform="rotate(-90 152.4 73.7)">SWCLKTCK</text>
<text x="154.1" y="74" transform="rotate(-90 154.1 74)">SWDIOTMS</text>
<text x="155.7" y="76.2" transform="rotate(-90 155.7 76.2)">PJ.5/TDO/SWO</text>
<text x="159" y="76.2" transform="rotate(-90 159 76.2)">P7.3/PM_TA0.0</text>
<text x="167.2" y="73.8" transform="rotate(-90 167.2 73.8)">PJ.3/HFXIN</text>
<text x="168.9" y="75.1" transform="rotate(-90 168.9 75.1)">PJ.2/HFXOUT</text>
<text x="172.2" y="73.3" transform="rotate(-90 172.2 73.3)">RSTN/NMI</text>
<text x="145.9" y="83.1" transform="rotate(-90 145.9 83.1)">P9.7/UCA3TXD/UCA3SIMO</text>
<text x="147.5" y="83.2" transform="rotate(-90 147.5 83.2)">P9.6/UCA3RXD/UCA3SOMI</text>
<text x="157.4" y="79.1" transform="rotate(-90 157.4 79.1)">PJ.4/TDI/ADC14CLK</text>
<text x="182" y="79" transform="rotate(-90 182 79)">P6.3/UCB1CLK/C1.4</text>
<text x="183.7" y="79" transform="rotate(-90 183.7 79)">P6.2/UCB1STE/C1.5</text>
<text x="120.1" y="86.6">1</text>
<text x="120.1" y="88.2">2</text>
<text x="120.1" y="89.9">3</text>
<text x="123.9" y="87.3">P10.1/UCB3CLK</text>
<text x="123.9" y="88.9">P10.2/UCB3SIMO/UCB3SDA</text>
<text x="160.7" y="84.7" transform="rotate(-90 160.7 84.7)">P7.2/PM_C1OUT/PM_TA1CLK</text>
<text x="162.3" y="84.7" transform="rotate(-90 162.3 84.7)">P7.1/PM_C0OUT/PM_TA0CLK</text>
<text x="163.9" y="84.2" transform="rotate(-90 163.9 84.2)">P7.0/PM_SMCLK/PM_DMAE0</text>
<text x="178.7" y="86.1" transform="rotate(-90 178.7 86.1)">P6.5/UCB1SOMI/UCB1SCL/C1.2</text>
<text x="180.4" y="86.3" transform="rotate(-90 180.4 86.3)">P6.4/UCB1SIMO/UCB1SDA/C1.3</text>
<text x="196.3" y="88.9">P9.2/TA3.3</text>
<text x="196.3" y="87.3">P9.3/TA3.4</text>
<text x="206.1" y="89.9">73</text>
<text x="206.1" y="88.2">74</text>
<text x="206.1" y="86.6">75</text>
<text x="253.3" y="88.2">1</text>
<text x="253.3" y="89.9">3</text>
<text x="258.7" y="88.2">2</text>
<text x="258.7" y="89.9">4</text>
<text x="120.1" y="91.5">4</text>
<text x="120.1" y="93.1">5</text>
<text x="120.1" y="94.8">6</text>
<text x="123.9" y="90.6">P10.3/UCB3SOMI/UCB3SCL</text>
<text x="123.9" y="92.2">P1.0/UCA0STE</text>
<text x="123.9" y="93.9">P1.1/UCA0CLK</text>
<text x="123.9" y="95.5">P1.2/UCA0RXD/UCA0SOMI</text>
<text x="175.5" y="90.1" transform="rotate(-90 175.5 90.1)">P6.7/TA2.4/UCB3SOMI/UCB3SCL/C1.0</text>
<text x="177.1" y="90.4" transform="rotate(-90 177.1 90.4)">P6.6/TA2.3/UCB3SIMO/UCB3SDA/C1.1</text>
<text x="182.9" y="95.5">P5.6/TA2.1/VREF+/VEREF+/C1.7</text>
<text x="183.9" y="93.9">P5.7/TA2.2/VREF-/VEREF-/C1.6</text>
<text x="198.9" y="90.6">DVCC2</text>
<text x="199" y="92.2">DVSS2</text>
<text x="206.1" y="94.8">70</text>
<text x="206.1" y="93.1">71</text>
<text x="206.1" y="91.5">72</text>
<text x="253.3" y="91.5">5</text>
<text x="253.3" y="93.1">7</text>
<text x="253.3" y="94.8">9</text>
<text x="258.7" y="91.5">6</text>
<text x="258.7" y="93.1">8</text>
<text x="258.7" y="94.8">10</text>
<text x="21.1" y="96.4">1</text>
<text x="21.1" y="99.7">3</text>
<text x="23.6" y="97.2">IN</text>
<text x="23.6" y="100.4">EN</text>
<text x="29.4" y="97.2">OUT</text>
<text x="33.8" y="96.4">5</text>
<text x="70.8" y="98.1">1</text>
<text x="70.8" y="99.7">3</text>
<text x="70.8" y="101.4">5</text>
<text x="76.2" y="98.1">2</text>
<text x="76.2" y="99.7">4</text>
<text x="76.2" y="101.4">6</text>
<text x="119.3" y="101.4">10</text>
<text x="120.1" y="96.4">7</text>
<text x="120.1" y="98.1">8</text>
<text x="120.1" y="99.7">9</text>
<text x="123.9" y="97.2">P1.3/UCA0TXD/UCA0SIMO</text>
<text x="123.9" y="98.8">P1.4/UCB0STE</text>
<text x="123.9" y="100.4">P1.5/UCB0CLK</text>
<text x="198.3" y="100.5">P5.3/A2</text>
<text x="198.3" y="98.8">P5.4/A1</text>
<text x="198.3" y="97.2">P5.5/A0</text>
<text x="206.1" y="101.4">66</text>
<text x="206.1" y="99.7">67</text>
<text x="206.1" y="98.1">68</text>
<text x="206.1" y="96.4">69</text>
<text x="252.5" y="96.4">11</text>
<text x="252.5" y="98.1">13</text>
<text x="252.5" y="99.7">15</text>
<text x="252.5" y="101.4">17</text>
<text x="258.7" y="96.4">12</text>
<text x="258.7" y="98.1">14</text>
<text x="258.7" y="99.7">16</text>
<text x="258.7" y="101.4">18</text>
<text x="21.1" y="103">2</text>
<text x="23.6" y="103.7">GND</text>
<text x="28.3" y="103.7">NC/FB</text>
<text x="33.8" y="103">4</text>
<text x="70" y="106.3">11</text>
<text x="70" y="107.9">13</text>
<text x="70.8" y="103">7</text>
<text x="70.8" y="104.6">9</text>
<text x="76.2" y="103">8</text>
<text x="76.2" y="104.6">10</text>
<text x="76.2" y="106.3">12</text>
<text x="76.2" y="107.9">14</text>
<text x="119.3" y="103">11</text>
<text x="119.3" y="104.6">12</text>
<text x="119.3" y="106.3">13</text>
<text x="119.3" y="107.9">14</text>
<text x="123.9" y="102.1">P1.6/UCB0SIMO/UCB0SDA</text>
<text x="123.9" y="103.7">P1.7/UCB0SOMI/UCB0SCL</text>
<text x="123.9" y="105.4">VCORE</text>
<text x="123.9" y="107">DVCC1</text>
<text x="198.3" y="107">P4.7/A6</text>
<text x="198.3" y="105.4">P5.0/A5</text>
<text x="198.3" y="103.7">P5.1/A4</text>
<text x="198.3" y="102.1">P5.2/A3</text>
<text x="206.1" y="107.9">62</text>
<text x="206.1" y="106.3">63</text>
<text x="206.1" y="104.6">64</text>
<text x="206.1" y="103">65</text>
<text x="252.5" y="103">19</text>
<text x="252.5" y="104.6">21</text>
<text x="252.5" y="106.3">23</text>
<text x="252.5" y="107.9">25</text>
<text x="258.7" y="103">20</text>
<text x="258.7" y="104.6">22</text>
<text x="258.7" y="106.3">24</text>
<text x="258.7" y="107.9">26</text>
<text x="70" y="109.6">15</text>
<text x="76.2" y="109.6">16</text>
<text x="119.3" y="109.6">15</text>
<text x="119.3" y="111.2">16</text>
<text x="119.3" y="112.9">17</text>
<text x="123.9" y="108.7">VSW</text>
<text x="123.9" y="110.3">DVSS1</text>
<text x="123.9" y="111.9">P2.0/PM_UCA1STE</text>
<text x="123.9" y="113.6">P2.1/PM_UCA1CLK</text>
<text x="185.9" y="112">P4.4/HSMCLK/SVMHOUT/A9</text>
<text x="188.3" y="113.6">P4.3/MCLK/RTCCLK/A10</text>
<text x="198.3" y="110.3">P4.5/A8</text>
<text x="198.3" y="108.7">P4.6/A7</text>
<text x="206.1" y="112.9">59</text>
<text x="206.1" y="111.2">60</text>
<text x="206.1" y="109.6">61</text>
<text x="252.5" y="109.6">27</text>
<text x="252.5" y="111.2">29</text>
<text x="252.5" y="112.9">31</text>
<text x="258.7" y="109.6">28</text>
<text x="258.7" y="111.2">30</text>
<text x="258.7" y="112.9">32</text>
<text x="119.3" y="114.5">18</text>
<text x="119.3" y="116.2">19</text>
<text x="119.3" y="117.8">20</text>
<text x="119.3" y="119.4">21</text>
<text x="123.9" y="115.2">P2.2/PM_UCA1RXD/PM_UCA1SOMI</text>
<text x="123.9" y="116.9">P2.3/PM_UCA1TXD/PM_UCA1SIMO</text>
<text x="123.9" y="118.5">P2.4/PM_TA0.1</text>
<text x="188.7" y="115.2">P4.2/ACLK/TA2CLK/A11</text>
<text x="197.5" y="118.5">P4.0/A13</text>
<text x="197.5" y="116.9">P4.1/A12</text>
<text x="206.1" y="119.4">55</text>
<text x="206.1" y="117.8">56</text>
<text x="206.1" y="116.2">57</text>
<text x="206.1" y="114.5">58</text>
<text x="119.3" y="121.1">22</text>
<text x="119.3" y="122.7">23</text>
<text x="119.3" y="124.4">24</text>
<text x="123.9" y="120.2">P2.5/PM_TA0.2</text>
<text x="123.9" y="121.8">P2.6/PM_TA0.3</text>
<text x="123.9" y="123.5">P2.7/PM_TA0.4</text>
<text x="123.9" y="125.1">P10.4/TA3.0/C0.7</text>
<text x="197.5" y="125.1">P9.0/A17</text>
<text x="197.5" y="123.5">P9.1/A16</text>
<text x="197.5" y="121.8">P6.0/A15</text>
<text x="197.5" y="120.2">P6.1/A14</text>
<text x="206.1" y="124.4">52</text>
<text x="206.1" y="122.7">53</text>
<text x="206.1" y="121.1">54</text>
<text x="70.8" y="127.7">1</text>
<text x="70.8" y="129.3">3</text>
<text x="70.8" y="130.9">5</text>
<text x="76.2" y="127.7">2</text>
<text x="76.2" y="129.3">4</text>
<text x="76.2" y="130.9">6</text>
<text x="119.3" y="126">25</text>
<text x="123.9" y="126.7">P10.5/TA3.1/C0.6</text>
<text x="197.5" y="126.7">P8.7/A18</text>
<text x="206.1" y="126">51</text>
<text x="70" y="135.9">11</text>
<text x="70" y="137.5">13</text>
<text x="70.8" y="132.6">7</text>
<text x="70.8" y="134.2">9</text>
<text x="76.2" y="132.6">8</text>
<text x="76.2" y="134.2">10</text>
<text x="76.2" y="135.9">12</text>
<text x="76.2" y="137.5">14</text>
<text x="144.2" y="146.1" transform="rotate(-90 144.2 146.1)">P7.4/PM_TA1.4/C0.5</text>
<text x="145.9" y="146.1" transform="rotate(-90 145.9 146.1)">P7.5/PM_TA1.3/C0.4</text>
<text x="147.5" y="146.1" transform="rotate(-90 147.5 146.1)">P7.6/PM_TA1.2/C0.3</text>
<text x="149.1" y="146.1" transform="rotate(-90 149.1 146.1)">P7.7/PM_TA1.1/C0.2</text>
<text x="150.8" y="146.1" transform="rotate(-90 150.8 146.1)">P8.0/UCB3STE/TA1.0/C0.1</text>
<text x="152.4" y="146.1" transform="rotate(-90 152.4 146.1)">P8.1/UCB3CLK/TA2.0/C0.0</text>
<text x="154.1" y="146.1" transform="rotate(-90 154.1 146.1)">P3.0/PM_UCA2STE</text>
<text x="155.7" y="146.1" transform="rotate(-90 155.7 146.1)">P3.1/PM_UCA2CLK</text>
<text x="157.4" y="146.1" transform="rotate(-90 157.4 146.1)">P3.2/PM_UCA2RXD/PM_UCA2SOMI</text>
<text x="159" y="146.1" transform="rotate(-90 159 146.1)">P3.3/PM_UCA2TXD/PM_UCA2SIMO</text>
<text x="160.7" y="146.1" transform="rotate(-90 160.7 146.1)">P3.4/PM_UCB2STE</text>
<text x="162.3" y="146.1" transform="rotate(-90 162.3 146.1)">P3.5/PM_UCB2CLK</text>
<text x="163.9" y="146.1" transform="rotate(-90 163.9 146.1)">P3.6/PM_UCB2SIMO/PM_UCB2SDA</text>
<text x="165.6" y="146.1" transform="rotate(-90 165.6 146.1)">P3.7/PM_UCB2SOMI/PM_UCB2SCL</text>
<text x="167.2" y="146.1" transform="rotate(-90 167.2 146.1)">AVSS3</text>
<text x="168.9" y="146.1" transform="rotate(-90 168.9 146.1)">PJ.0/LFXIN</text>
<text x="170.5" y="146.1" transform="rotate(-90 170.5 146.1)">PJ.1/LFXOUT</text>
<text x="172.2" y="146.1" transform="rotate(-90 172.2 146.1)">AVSS1</text>
<text x="173.8" y="146.1" transform="rotate(-90 173.8 146.1)">DCOR</text>
<text x="175.4" y="146.1" transform="rotate(-90 175.4 146.1)">AVCC1</text>
<text x="177.1" y="146.1" transform="rotate(-90 177.1 146.1)">P8.2/TA3.2/A23</text>
<text x="178.7" y="146.1" transform="rotate(-90 178.7 146.1)">P8.3/TA3CLK/A22</text>
<text x="180.4" y="146.1" transform="rotate(-90 180.4 146.1)">P8.4/A21</text>
<text x="182" y="146.1" transform="rotate(-90 182 146.1)">P8.5/A20</text>
<text x="183.7" y="146.1" transform="rotate(-90 183.7 146.1)">P8.6/A19</text>
<text x="143.5" y="150.6" transform="rotate(-90 143.5 150.6)">26</text>
<text x="145.1" y="150.6" transform="rotate(-90 145.1 150.6)">27</text>
<text x="146.8" y="150.6" transform="rotate(-90 146.8 150.6)">28</text>
<text x="148.4" y="150.6" transform="rotate(-90 148.4 150.6)">29</text>
<text x="150.1" y="150.6" transform="rotate(-90 150.1 150.6)">30</text>
<text x="151.7" y="150.6" transform="rotate(-90 151.7 150.6)">31</text>
<text x="153.4" y="150.6" transform="rotate(-90 153.4 150.6)">32</text>
<text x="155" y="150.6" transform="rotate(-90 155 150.6)">33</text>
<text x="156.6" y="150.6" transform="rotate(-90 156.6 150.6)">34</text>
<text x="158.3" y="150.6" transform="rotate(-90 158.3 150.6)">35</text>
<text x="159.9" y="150.6" transform="rotate(-90 159.9 150.6)">36</text>
<text x="161.6" y="150.6" transform="rotate(-90 161.6 150.6)">37</text>
<text x="163.2" y="150.6" transform="rotate(-90 163.2 150.6)">38</text>
<text x="164.9" y="150.6" transform="rotate(-90 164.9 150.6)">39</text>
<text x="166.5" y="150.6" transform="rotate(-90 166.5 150.6)">40</text>
<text x="168.1" y="150.6" transform="rotate(-90 168.1 150.6)">41</text>
<text x="169.8" y="150.6" transform="rotate(-90 169.8 150.6)">42</text>
<text x="171.4" y="150.6" transform="rotate(-90 171.4 150.6)">43</text>
<text x="173.1" y="150.6" transform="rotate(-90 173.1 150.6)">44</text>
<text x="174.7" y="150.6" transform="rotate(-90 174.7 150.6)">45</text>
<text x="176.4" y="150.6" transform="rotate(-90 176.4 150.6)">46</text>
<text x="178" y="150.6" transform="rotate(-90 178 150.6)">47</text>
<text x="179.7" y="150.6" transform="rotate(-90 179.7 150.6)">48</text>
<text x="181.3" y="150.6" transform="rotate(-90 181.3 150.6)">49</text>
<text x="182.9" y="150.6" transform="rotate(-90 182.9 150.6)">50</text>
</g>
<g font-size="1.1">
<text x="8.9" y="57.2">U$2</text>
<text x="63.2" y="57.2">Y1</text>
<text x="63.2" y="61.3">815-AB26T-32.768KHZ</text>
<text x="32.7" y="134.5" transform="rotate(-90 32.7 134.5)">L1</text>
<text x="35.2" y="134.5" transform="rotate(-90 35.2 134.5)">4.7 uH</text>
<text x="37.8" y="147.2">BSS84-T/R</text>
<text x="41.8" y="145.7">Q3</text>
</g>
</svg>
